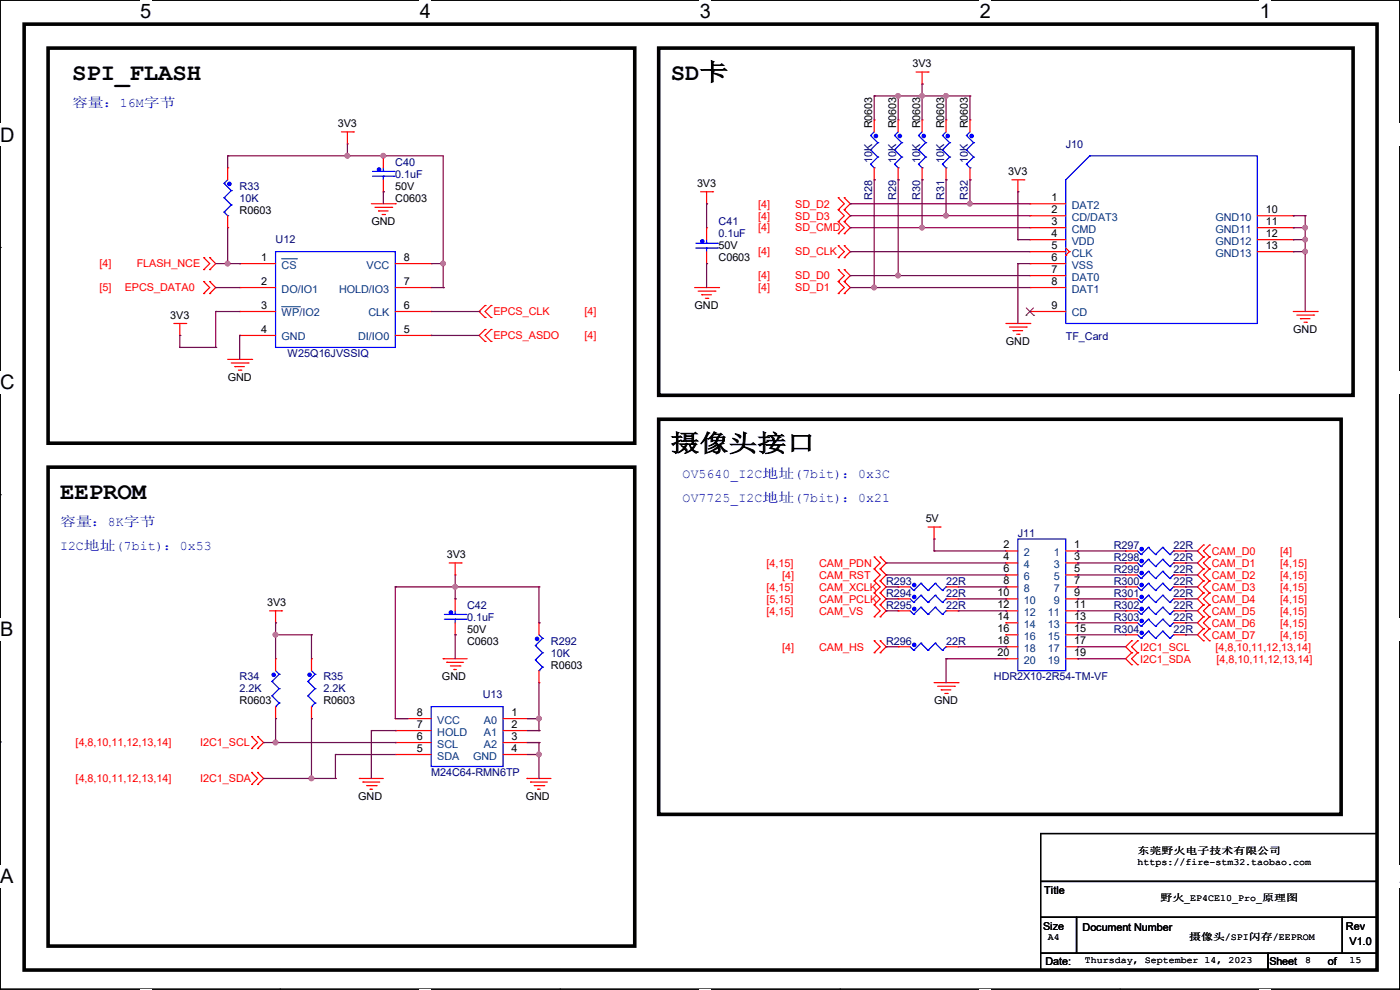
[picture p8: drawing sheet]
<svg xmlns="http://www.w3.org/2000/svg" width="297mm" height="210mm" viewBox="0 0 297 210" stroke-linecap="round" stroke-linejoin="round" font-family="sans-serif">
<path d="M0 0h297v209.8h-297z" fill="none" stroke="#000" stroke-width=".25"/>
<g fill="#fff">
<path d="M29.7 0h2.4v4.8h-2.4z"/>
<path d="M29.7 209.8h2.4v.2h-2.4z"/>
</g>
<path d="M59.4 0h.1M59.4 209.8h.1" fill="none" stroke="#000" stroke-width=".25"/>
<g fill="#fff">
<path d="M89.1 0h2.3v4.8h-2.3z"/>
<path d="M89.1 209.8h2.3v.2h-2.3z"/>
</g>
<path d="M118.8 0h.1M118.8 209.8h.1" fill="none" stroke="#000" stroke-width=".25"/>
<g fill="#fff">
<path d="M148.5 0h2.3v4.8h-2.3z"/>
<path d="M148.5 209.8h2.3v.2h-2.3z"/>
</g>
<path d="M178.2 0h.1M178.2 209.8h.1" fill="none" stroke="#000" stroke-width=".25"/>
<g fill="#fff">
<path d="M207.9 0h2.3v4.8h-2.3z"/>
<path d="M207.9 209.8h2.3v.2h-2.3z"/>
</g>
<path d="M237.6 0h.1M237.6 209.8h.1" fill="none" stroke="#000" stroke-width=".25"/>
<g fill="#fff">
<path d="M267.3 0h2.3v4.8h-2.3z"/>
<path d="M267.3 209.8h2.3v.2h-2.3z"/>
<path d="M0 26.2h3.1v4.8h-3.1z"/>
<path d="M297 26.2v4.8z"/>
<path d="M0 78.7h3.1v4.7h-3.1z"/>
<path d="M297 78.7v4.7z"/>
</g>
<path d="M0 52.5h.1M297 52.5h.1" fill="none" stroke="#000" stroke-width=".25"/>
<g fill="#fff">
<path d="M0 131.1h2.9v4.8h-2.9z"/>
<path d="M297 131.1v4.8z"/>
</g>
<path d="M0 104.9h.1M297 104.9h.1" fill="none" stroke="#000" stroke-width=".25"/>
<g fill="#fff">
<path d="M0 183.6h2.9v4.7h-2.9z"/>
<path d="M296.9 183.6h.1v4.7h-.1z"/>
</g>
<path d="M0 157.4h.1M297 157.4h.1M220.8 176.8h71.3v10.2h-71.3zM220.8 187h71.3v7.6h-71.3zM220.8 194.6h7.6v7.6h-7.6zM228.4 194.6h56.4v7.6h-56.4zM284.8 194.6h7.3v7.6h-7.3zM220.8 202.2h48.2v3.6h-48.2zM269 202.2h23.1v3.6h-23.1z" fill="none" stroke="#000" stroke-width=".25"/>
<path d="M5.1 5.1h287v200.7h-287zM10.2 10.2h124.5v83.8h-124.5zM139.7 10.2h147.4v73.7h-147.4zM10.2 99.1h124.5v101.6h-124.5zM139.7 88.9h144.8v83.9h-144.8z" fill="none" stroke="#000" stroke-width=".76"/>
<g fill="none" stroke="#f00" stroke-width=".25">
<path d="M194.4 15.3h2.5M195.6 17.8h.1M195.6 15.3v2.5M196.9 15.3h.1M48.3 35.6h.1M48.3 35.6v2.5M72.4 28h2.6M73.7 30.5h.1M73.7 28v2.5M75 28h.1M81.3 33.1h.1M81.3 33.1v2.5"/>
<path d="M81.3 38.1v2.6M185.5 25.4h.1M185.5 38.1h.1M185.5 25.4v2.6M185.5 35.6v2.5M190.5 25.4h.1M190.5 38.1h.1M190.5 25.4v2.6M190.5 35.6v2.5M195.6 25.4h.1M195.6 38.1h.1M195.6 25.4v2.6"/>
<path d="M195.6 35.6v2.5M200.7 25.4h.1M200.7 38.1h.1M200.7 25.4v2.6M200.7 35.6v2.5M205.8 25.4h.1M205.8 38.1h.1M205.8 25.4v2.6M205.8 35.6v2.5M214.7 38.1h2.5M215.9 38.1v2.6M217.2 38.1h.1"/>
<path d="M43.2 59.7h.1M43.2 57.2h.1M43.2 54.7h.1M43.2 59.7l1.3 1.3-1.3 1.3M43.2 54.7l1.3 1.2-1.3 1.3M44.5 59.7h.1M44.5 54.7h.1M44.5 57.2h.1M44.5 59.7l1.3 1.3-1.3 1.3M44.5 54.7l1.3 1.2-1.3 1.3M48.3 48.3h.1M48.3 45.8v2.5"/>
<path d="M50.8 55.9h.1M50.8 55.9h7.7M78.8 43.2h5.1M79.5 44h3.6M80.3 44.7h.1M80.3 44.7h2M81.1 45.5h.5M81.3 40.7h.1M81.6 45.5h.1M83.1 44h.1M83.9 43.2h.1M83.9 55.9h7.6"/>
<path d="M91.5 55.9h.1M148.6 40.7h2.6M149.9 43.2h.1M149.9 48.3h.1M149.9 55.9h.1M149.9 40.7v2.5M149.9 48.3v2.5M149.9 53.4v2.5M151.2 40.7h.1M177.8 44.5h.1M177.8 42h.1M177.8 47h.1"/>
<path d="M177.8 49.6h.1M177.8 54.7h.1M177.8 52.1h.1M177.8 59.7h.1M177.8 57.2h.1M177.8 42l1.3 1.2-1.3 1.3M177.8 44.5l1.3 1.3-1.3 1.2M177.8 47l1.3 1.3-1.3 1.3M177.8 52.1l1.3 1.3-1.3 1.3M177.8 57.2l1.3 1.3-1.3 1.2M177.8 59.7l1.3 1.3-1.3 1.3M179.1 42h.1"/>
<path d="M179.1 44.5h.1M179.1 47h.1M179.1 49.6h.1M179.1 52.1h.1M179.1 54.7h.1M179.1 57.2h.1M179.1 59.7h.1M179.1 42l1.3 1.2-1.3 1.3M179.1 44.5l1.3 1.3-1.3 1.2M179.1 47l1.3 1.3-1.3 1.3M179.1 52.1l1.3 1.3-1.3 1.3M179.1 57.2l1.3 1.3-1.3 1.2"/>
<path d="M179.1 59.7l1.3 1.3-1.3 1.3M215.9 40.7h.1M218.5 43.2h.1M218.5 45.8h.1M218.5 48.3h.1M218.5 50.8h.1M218.5 53.4h.1M218.5 55.9h.1M218.5 58.5h.1M218.5 43.2h7.6M218.5 45.8h7.6M218.5 48.3h7.6"/>
<path d="M218.5 50.8h7.6M218.5 53.4h7.6M218.5 55.9h7.6M218.5 58.5h7.6M226.1 54.1h.1M226.1 52.6l.8 .8M226.9 53.4h.1M226.9 53.4l-.8 .7M266.7 45.8h7.7M266.7 48.3h7.7M266.7 50.8h7.7M266.7 53.4h7.7"/>
<path d="M274.4 50.8h.1M274.4 48.3h.1M274.4 45.8h.1M274.4 53.4h.1M36.9 68.6h2.5M38.1 71.2h.1M38.1 68.6v2.6M39.4 68.6h.1M43.2 62.3h.1M44.5 62.3h.1M48.3 76.2h5.1M49.1 77h3.5"/>
<path d="M49.8 77.8h.1M49.8 77.8h2.1M50.6 78.5h.5M50.8 61h.1M50.8 66.1h.1M50.8 71.2h.1M50.8 61h7.7M50.8 66.1h7.7M50.8 71.2h7.7M51.1 78.5h.1M52.6 77h.1M53.4 76.2h.1"/>
<path d="M83.9 61h7.6M83.9 66.1h7.6M83.9 71.2h7.6M91.5 71.2h.1M91.5 66.1h.1M91.5 61h.1M102.9 69.9h.1M102.9 72.4h.1M102.9 64.8h.1M102.9 67.4h.1M102.9 69.9l-1.3 1.3 1.3 1.2M102.9 64.8l-1.3 1.3 1.3 1.3"/>
<path d="M104.2 72.4h.1M104.2 69.9h.1M104.2 67.4h.1M104.2 64.8h.1M104.2 69.9l-1.3 1.3 1.3 1.2M104.2 64.8l-1.3 1.3 1.3 1.3M147.4 61h5M148.1 61.8h3.6M148.9 62.5h.1M148.9 62.5h2M149.6 63.3h.6M150.2 63.3h.1"/>
<path d="M151.7 61.8h.1M152.4 61h.1M177.8 62.3h.1M179.1 62.3h.1M213.4 68.6h5.1M214.2 69.4h3.5M214.9 70.1h.1M214.9 70.1h2.1M215.7 70.9h.5M216.2 70.9h.1M217.7 69.4h.1M218.5 68.6h.1"/>
<path d="M218.5 61h.1M218.5 66.1h.1M218.5 61h7.6M218.5 66.1h7.6M274.4 66.1h5M275.1 66.8h3.6M275.9 67.6h.1M275.9 67.6h2M276.6 68.4h.6M277.2 68.4h.1M278.7 66.8h.1M279.4 66.1h.1"/>
<path d="M95.3 119.4h2.5M96.6 119.4v2.6M97.8 119.4h.1M185.5 118.2h.1M185.5 118.2l1.2 1.2-1.2 1.3M186.7 118.2h.1M186.7 118.2l1.3 1.2-1.3 1.3M196.9 111.8h2.5M198.2 114.3h.1M198.2 111.8v2.5M199.4 111.8h.1M213.4 116.9h.1"/>
<path d="M213.4 119.4h.1M213.4 119.4h2.5M213.4 116.9h2.5M226.1 119.4h2.5M226.1 116.9h2.5M228.6 116.9h.1M228.6 119.4h.1M238.8 119.4h.1M238.8 116.9h.1M238.8 119.4h2.5M238.8 116.9h2.5M249 119.4h2.5"/>
<path d="M249 116.9h2.5M251.5 119.4h.1M251.5 116.9h.1M255.3 118.2h.1M255.3 115.6h.1M255.3 118.2l-1.3 1.2 1.3 1.3M255.3 115.6l-1.3 1.3 1.3 1.3M256.6 118.2h.1M256.6 115.6h.1M256.6 118.2l-1.3 1.2 1.3 1.3M256.6 115.6l-1.3 1.3 1.3 1.3M57.2 129.6h2.5"/>
<path d="M58.5 132.1h.1M58.5 139.7h.1M58.5 129.6v2.5M58.5 139.7v2.6M59.7 129.6h.1M66.1 139.7h.1M66.1 139.7v2.6M94 139.7h.1M94 139.7h5.1M96.6 122h.1M96.6 127h.1M96.6 134.7h.1"/>
<path d="M96.6 127v2.6M96.6 132.1v2.6M114.3 132.1h.1M114.3 132.1v2.6M185.5 120.7h.1M185.5 123.2h.1M185.5 128.3h.1M185.5 125.8h.1M185.5 138.5h.1M185.5 135.9h.1M185.5 130.9h.1M185.5 120.7l1.2 1.3-1.2 1.2"/>
<path d="M185.5 125.8l1.2 1.2-1.2 1.3M185.5 123.2l1.2 1.3-1.2 1.3M185.5 135.9l1.2 1.3-1.2 1.3M185.5 128.3l1.2 1.3-1.2 1.3M186.7 120.7h.1M186.7 123.2h.1M186.7 125.8h.1M186.7 128.3h.1M186.7 135.9h.1M186.7 138.5h.1M186.7 130.9h.1M186.7 120.7l1.3 1.3-1.3 1.2"/>
<path d="M186.7 125.8l1.3 1.2-1.3 1.3M186.7 123.2l1.3 1.3-1.3 1.3M186.7 135.9l1.3 1.3-1.3 1.3M186.7 128.3l1.3 1.3-1.3 1.3M190.5 127h.1M190.5 129.6h.1M190.5 137.2h.1M190.5 124.5h.1M190.5 129.6h2.6M190.5 127h2.6M190.5 137.2h2.6M190.5 124.5h2.6"/>
<path d="M200.7 129.6h2.5M200.7 127h2.5M200.7 137.2h2.5M200.7 124.5h2.5M203.2 127h.1M203.2 129.6h.1M203.2 137.2h.1M203.2 124.5h.1M213.4 122h.1M213.4 124.5h.1M213.4 127h.1M213.4 129.6h.1"/>
<path d="M213.4 132.1h.1M213.4 134.7h.1M213.4 137.2h.1M213.4 139.7h.1M213.4 129.6h2.5M213.4 139.7h2.5M213.4 127h2.5M213.4 132.1h2.5M213.4 134.7h2.5M213.4 137.2h2.5M213.4 122h2.5M213.4 124.5h2.5"/>
<path d="M226.1 129.6h2.5M226.1 139.7h2.5M226.1 127h2.5M226.1 132.1h2.5M226.1 134.7h2.5M226.1 137.2h2.5M226.1 122h2.5M226.1 124.5h2.5M228.6 122h.1M228.6 124.5h.1M228.6 127h.1M228.6 129.6h.1"/>
<path d="M228.6 132.1h.1M228.6 134.7h.1M228.6 137.2h.1M228.6 139.7h.1M238.8 129.6h.1M238.8 132.1h.1M238.8 134.7h.1M238.8 122h.1M238.8 124.5h.1M238.8 127h.1M238.8 129.6h2.5M238.8 127h2.5"/>
<path d="M238.8 132.1h2.5M238.8 134.7h2.5M238.8 122h2.5M238.8 124.5h2.5M240.1 135.9h.1M240.1 138.5h.1M240.1 135.9l-1.3 1.3 1.3 1.3M240.1 138.5l-1.3 1.2 1.3 1.3M241.3 138.5h.1M241.3 135.9h.1M241.3 135.9l-1.2 1.3 1.2 1.3M241.3 138.5l-1.2 1.2 1.2 1.3"/>
<path d="M249 129.6h2.5M249 127h2.5M249 132.1h2.5M249 134.7h2.5M249 122h2.5M249 124.5h2.5M251.5 129.6h.1M251.5 132.1h.1M251.5 134.7h.1M251.5 122h.1M251.5 124.5h.1M251.5 127h.1"/>
<path d="M255.3 120.7h.1M255.3 123.2h.1M255.3 125.8h.1M255.3 128.3h.1M255.3 130.9h.1M255.3 133.4h.1M255.3 135.9h.1M255.3 120.7l-1.3 1.3 1.3 1.2M255.3 123.2l-1.3 1.3 1.3 1.3M255.3 128.3l-1.3 1.3 1.3 1.3M255.3 133.4l-1.3 1.3 1.3 1.2M255.3 130.9l-1.3 1.2 1.3 1.3"/>
<path d="M255.3 125.8l-1.3 1.2 1.3 1.3M256.6 120.7h.1M256.6 125.8h.1M256.6 123.2h.1M256.6 130.9h.1M256.6 128.3h.1M256.6 135.9h.1M256.6 133.4h.1M256.6 120.7l-1.3 1.3 1.3 1.2M256.6 123.2l-1.3 1.3 1.3 1.3M256.6 128.3l-1.3 1.3 1.3 1.3M256.6 133.4l-1.3 1.3 1.3 1.2"/>
<path d="M256.6 130.9l-1.3 1.2 1.3 1.3M256.6 125.8l-1.3 1.2 1.3 1.3M53.4 156.3h.1M53.4 158.8h.1M53.4 156.3l1.3 1.2-1.3 1.3M54.7 158.8h.1M54.7 156.3h.1M54.7 156.3l1.2 1.2-1.2 1.3M58.5 152.4h.1M58.5 149.9v2.5M66.1 152.4h.1M66.1 149.9v2.5"/>
<path d="M83.9 157.5h.1M83.9 155h.1M83.9 152.4h.1M83.9 152.4h7.6M83.9 155h7.6M83.9 157.5h7.6M94.8 140.5h.1M94.8 140.5h3.5M95.5 141.3h2.1M96.3 142h.1M96.3 142h.5M97.6 141.3h.1"/>
<path d="M106.7 152.4h7.6M106.7 155h7.6M106.7 157.5h7.6M114.3 152.4h.1M114.3 155h.1M114.3 157.5h.1M114.3 144.8h.1M114.3 142.3v2.5M198.2 144.8h5M198.9 145.6h3.6M199.7 146.3h.1M199.7 146.3h2"/>
<path d="M200.4 147.1h.6M201 147.1h.1M202.5 145.6h.1M203.2 144.8h.1M240.1 141h.1M241.3 141h.1M53.4 163.9h.1M53.4 166.4h.1M53.4 163.9l1.3 1.2-1.3 1.3M54.7 166.4h.1M54.7 163.9h.1M54.7 163.9l1.2 1.2-1.2 1.3"/>
<path d="M76.2 165.1h.1M76.2 165.1h5.1M77 165.9h.1M77 165.9h3.6M77.8 166.7h2M78.5 167.4h.1M78.5 167.4h.5M79.8 166.7h.1M83.9 160.1h.1M83.9 160.1h7.6M106.7 160.1h7.6M111.8 165.1h.1"/>
<path d="M111.8 165.1h5.1M112.6 165.9h.1M112.6 165.9h3.5M113.3 166.7h2.1M114.1 167.4h.1M114.1 167.4h.5M114.3 160.1h.1M115.4 166.7h.1"/>
</g>
<g fill="none" stroke="#00f" stroke-width=".25">
<path d="M47.5 38.9h.1M47.5 38.9l1.6 1.5M48.3 38.1l-.8 .8M79 37.4h4.6M79 36.4h4.6M81.3 37.4h.1M81.3 36.4h.1M81.3 35.6v.8M81.3 37.4v.7M83.6 37.4h.1M83.6 36.4h.1M184.7 28.7h.1"/>
<path d="M184.7 31.8h.1M184.7 34.8h.1M184.7 28.7l1.5 1.6M184.7 31.8l1.5 1.5M184.7 34.8l.8 .8M185.5 35.6h.1M185.5 28l-.8 .7M186.2 30.3h.1M186.2 33.3h.1M186.2 30.3l-1.5 1.5M186.2 33.3l-1.5 1.5M189.8 28.7h.1"/>
<path d="M189.8 31.8h.1M189.8 34.8h.1M189.8 28.7l1.5 1.6M189.8 31.8l1.5 1.5M189.8 34.8l.7 .8M190.5 35.6h.1M190.5 28l-.7 .7M191.3 30.3h.1M191.3 33.3h.1M191.3 30.3l-1.5 1.5M191.3 33.3l-1.5 1.5M194.9 28.7h.1"/>
<path d="M194.9 31.8h.1M194.9 34.8h.1M194.9 28.7l1.5 1.6M194.9 31.8l1.5 1.5M194.9 34.8l.7 .8M195.6 35.6h.1M195.6 28l-.7 .7M196.4 30.3h.1M196.4 33.3h.1M196.4 30.3l-1.5 1.5M196.4 33.3l-1.5 1.5M199.9 28.7h.1"/>
<path d="M199.9 31.8h.1M199.9 34.8h.1M199.9 28.7l1.6 1.6M199.9 31.8l1.6 1.5M199.9 34.8l.8 .8M200.7 35.6h.1M200.7 28l-.8 .7M201.5 30.3h.1M201.5 33.3h.1M201.5 30.3l-1.6 1.5M201.5 33.3l-1.6 1.5M205 28.7h.1"/>
<path d="M205 31.8h.1M205 34.8h.1M205 28.7l1.5 1.6M205 31.8l1.5 1.5M205 34.8l.8 .8M205.8 35.6h.1M205.8 28l-.8 .7M206.5 30.3h.1M206.5 33.3h.1M206.5 30.3l-1.5 1.5M206.5 33.3l-1.5 1.5M226.1 38.1l5.1-5h35.5v35.5h-40.6z"/>
<path d="M231.2 33.1h.1M47.5 42h.1M47.5 45h.1M47.5 42l1.6 1.5M47.5 45l.8 .8M48.3 45.8h.1M49.1 40.4h.1M49.1 43.5h.1M49.1 40.4l-1.6 1.6M49.1 43.5l-1.6 1.5M58.5 53.4h25.4v20.3h-25.4zM147.6 52.6h4.6"/>
<path d="M147.6 51.6h4.6M149.9 52.6h.1M149.9 51.6h.1M149.9 50.8v.8M149.9 52.6v.8M152.2 52.6h.1M152.2 51.6h.1M215.9 114.3h10.2v28h-10.2zM241.3 119.4l.8 .8M241.3 116.9l.8 .7M242.1 117.6h.1M243.6 118.7h.1"/>
<path d="M243.6 116.1h.1M243.6 118.7l-1.5 1.5M243.6 118.7l1.6 1.5M243.6 116.1l-1.5 1.5M243.6 116.1l1.6 1.5M245.2 117.6h.1M246.7 118.7h.1M246.7 116.1h.1M246.7 118.7l-1.5 1.5M246.7 118.7l1.5 1.5M246.7 116.1l-1.5 1.5M246.7 116.1l1.5 1.5"/>
<path d="M248.2 117.6h.1M249 119.4h.1M249 116.9h.1M249 119.4l-.8 .8M249 116.9l-.8 .7M94.3 131.4h4.5M94.3 130.3h4.5M96.6 131.4h.1M96.6 130.3h.1M96.6 129.6v.7M96.6 131.4v.7M98.8 131.4h.1"/>
<path d="M98.8 130.3h.1M113.6 136.9h.1M113.6 140h.1M113.6 136.9l1.5 1.6M113.6 140l1.5 1.5M114.3 134.7l.8 .7M115.1 135.4h.1M115.1 138.5h.1M115.1 135.4l-1.5 1.5M115.1 138.5l-1.5 1.5M193.1 127l.7 .8M193.1 129.6l.7 .7"/>
<path d="M193.1 137.2l.7 .8M193.1 124.5l.7 .8M193.8 127.8h.1M193.8 130.3h.1M193.8 138h.1M193.8 125.3h.1M195.4 126.3h.1M195.4 128.8h.1M195.4 136.4h.1M195.4 123.7h.1M195.4 126.3l-1.6 1.5M195.4 126.3l1.5 1.5"/>
<path d="M195.4 128.8l-1.6 1.5M195.4 128.8l1.5 1.5M195.4 136.4l-1.6 1.6M195.4 136.4l1.5 1.6M195.4 123.7l-1.6 1.6M195.4 123.7l1.5 1.6M196.9 127.8h.1M196.9 130.3h.1M196.9 138h.1M196.9 125.3h.1M198.4 126.3h.1M198.4 128.8h.1"/>
<path d="M198.4 136.4h.1M198.4 123.7h.1M198.4 126.3l-1.5 1.5M198.4 126.3l1.5 1.5M198.4 128.8l-1.5 1.5M198.4 128.8l1.5 1.5M198.4 136.4l-1.5 1.6M198.4 136.4l1.5 1.6M198.4 123.7l-1.5 1.6M198.4 123.7l1.5 1.6M199.9 127.8h.1M199.9 130.3h.1"/>
<path d="M199.9 138h.1M199.9 125.3h.1M200.7 127h.1M200.7 129.6h.1M200.7 137.2h.1M200.7 124.5h.1M200.7 127l-.8 .8M200.7 129.6l-.8 .7M200.7 137.2l-.8 .8M200.7 124.5l-.8 .8M241.3 129.6l.8 .7M241.3 132.1l.8 .8"/>
<path d="M241.3 134.7l.8 .7M241.3 122l.8 .7M241.3 124.5l.8 .8M241.3 127l.8 .8M242.1 130.3h.1M242.1 120.2h.1M242.1 132.9h.1M242.1 135.4h.1M242.1 122.7h.1M242.1 125.3h.1M242.1 127.8h.1M243.6 128.8h.1"/>
<path d="M243.6 131.4h.1M243.6 133.9h.1M243.6 121.2h.1M243.6 123.7h.1M243.6 126.3h.1M243.6 128.8l-1.5 1.5M243.6 128.8l1.6 1.5M243.6 131.4l-1.5 1.5M243.6 131.4l1.6 1.5M243.6 133.9l-1.5 1.5M243.6 133.9l1.6 1.5M243.6 121.2l-1.5 1.5"/>
<path d="M243.6 121.2l1.6 1.5M243.6 123.7l-1.5 1.6M243.6 123.7l1.6 1.6M243.6 126.3l-1.5 1.5M243.6 126.3l1.6 1.5M245.2 130.3h.1M245.2 120.2h.1M245.2 132.9h.1M245.2 135.4h.1M245.2 122.7h.1M245.2 125.3h.1M245.2 127.8h.1"/>
<path d="M246.7 128.8h.1M246.7 131.4h.1M246.7 133.9h.1M246.7 121.2h.1M246.7 123.7h.1M246.7 126.3h.1M246.7 128.8l-1.5 1.5M246.7 128.8l1.5 1.5M246.7 131.4l-1.5 1.5M246.7 131.4l1.5 1.5M246.7 133.9l-1.5 1.5M246.7 133.9l1.5 1.5"/>
<path d="M246.7 121.2l-1.5 1.5M246.7 121.2l1.5 1.5M246.7 123.7l-1.5 1.6M246.7 123.7l1.5 1.6M246.7 126.3l-1.5 1.5M246.7 126.3l1.5 1.5M248.2 130.3h.1M248.2 120.2h.1M248.2 132.9h.1M248.2 135.4h.1M248.2 122.7h.1M248.2 125.3h.1"/>
<path d="M248.2 127.8h.1M249 129.6h.1M249 132.1h.1M249 134.7h.1M249 122h.1M249 124.5h.1M249 127h.1M249 129.6l-.8 .7M249 132.1l-.8 .8M249 134.7l-.8 .7M249 122l-.8 .7M249 124.5l-.8 .8"/>
<path d="M249 127l-.8 .8M57.7 144.6h.1M57.7 147.6h.1M57.7 144.6l1.5 1.5M57.7 147.6l1.5 1.5M58.5 149.9h.1M58.5 142.3l.7 .7M59.2 143h.1M59.2 146.1h.1M59.2 149.1h.1M59.2 143l-1.5 1.6M59.2 146.1l-1.5 1.5"/>
<path d="M59.2 149.1l-.7 .8M65.3 144.6h.1M65.3 147.6h.1M65.3 144.6l1.5 1.5M65.3 147.6l1.5 1.5M66.1 149.9h.1M66.1 142.3l.7 .7M66.8 143h.1M66.8 146.1h.1M66.8 149.1h.1M66.8 143l-1.5 1.6M66.8 146.1l-1.5 1.5"/>
<path d="M66.8 149.1l-.7 .8M91.5 149.9h15.2v12.7h-15.2zM114.3 142.3h.1M115.1 141.5h.1M115.1 141.5l-.8 .8"/>
</g>
<g fill="#00f" stroke="#00f" stroke-width=".25">
<circle cx="65.7" cy="143.2" r=".36"/>
<circle cx="193.9" cy="126.6" r=".36"/>
<circle cx="206.1" cy="28.9" r=".36"/>
<circle cx="242.2" cy="129.2" r=".36"/>
<circle cx="242.2" cy="119" r=".36"/>
<circle cx="193.9" cy="129.2" r=".36"/>
<circle cx="242.2" cy="131.7" r=".36"/>
<circle cx="80.4" cy="36" r=".36"/>
<circle cx="95.7" cy="129.9" r=".36"/>
<circle cx="242.2" cy="134.3" r=".36"/>
<circle cx="193.9" cy="136.8" r=".36"/>
<circle cx="242.2" cy="121.6" r=".36"/>
<circle cx="193.9" cy="124.1" r=".36"/>
<circle cx="242.2" cy="124.1" r=".36"/>
<circle cx="190.9" cy="28.9" r=".36"/>
<circle cx="113.9" cy="135.5" r=".36"/>
<circle cx="48.7" cy="39" r=".36"/>
<circle cx="185.8" cy="28.9" r=".36"/>
<circle cx="196" cy="28.9" r=".36"/>
<circle cx="58.1" cy="143.2" r=".36"/>
<circle cx="242.2" cy="116.5" r=".36"/>
<circle cx="201.1" cy="28.9" r=".36"/>
<circle cx="242.2" cy="126.6" r=".36"/>
<circle cx="149" cy="51.2" r=".36"/>
</g>
<path d="M217.7 66.9h.1M217.7 65.3l1.6 1.6M219.2 65.3l-1.5 1.6M219.3 66.9h.1" fill="none" stroke="#804000" stroke-width=".21"/>
<path d="M59.7 54.9h3.2M62.9 54.9h.1M59.7 65.1h3.8M63.5 65.1h.1" fill="none" stroke="#004080" stroke-width=".21"/>
<g fill="none" stroke="#800040" stroke-width=".25">
<path d="M195.6 17.8h.1M195.6 17.8v7.6M48.3 33.1h.1M48.3 33.1h45.7v27.9M48.3 33.1v2.5M73.7 33.1h.1M73.7 30.5v2.6M81.3 33.1h.1M185.5 20.4h.1M185.5 38.1h.1M185.5 20.4h20.3M185.5 20.4v5"/>
<path d="M185.5 38.1v22.9M190.5 20.4h.1M190.5 38.1h.1M190.5 20.4v5M190.5 38.1v20.4M195.6 20.4h.1M195.6 38.1h.1M195.6 38.1v10.2M200.7 20.4h.1M200.7 38.1h.1M200.7 20.4v5M200.7 38.1v7.7"/>
<path d="M205.8 20.4h.1M205.8 38.1h.1M205.8 20.4v5M205.8 38.1v5.1M45.8 55.9h5M48.3 55.9h.1M48.3 48.3v7.6M50.8 55.9h.1M81.3 40.7h.1M81.3 40.7v2.5M91.5 55.9h2.5M94 55.9h.1"/>
<path d="M149.9 55.9h.1M149.9 43.2h.1M149.9 43.2v5.1M149.9 55.9v5.1M180.4 43.2h.1M180.4 45.8h.1M180.4 48.3h.1M180.4 53.4h.1M180.4 58.5h.1M180.4 43.2h38.1M180.4 45.8h38.1M180.4 48.3h38.1"/>
<path d="M180.4 53.4h38.1M180.4 58.5h38.1M190.5 58.5h.1M195.6 48.3h.1M200.7 45.8h.1M205.8 43.2h.1M215.9 55.9h.1M215.9 50.8h.1M215.9 40.7h.1M215.9 40.7v10.1M215.9 55.9v12.7M215.9 55.9h2.6"/>
<path d="M215.9 50.8h2.6M274.4 53.4h.1M274.4 50.8h.1M274.4 45.8h.1M274.4 48.3h.1M274.4 45.8h2.5M274.4 48.3h2.5M274.4 53.4h2.5M274.4 50.8h2.5M276.9 45.8h.1M276.9 48.3h.1M276.9 50.8h.1"/>
<path d="M276.9 53.4h.1M276.9 45.8v20.3M38.1 73.7h.1M38.1 71.2h.1M38.1 73.7h7.7M38.1 71.2v2.5M45.8 61h.1M45.8 66.1h.1M45.8 73.7h.1M45.8 61h5M45.8 66.1h5M45.8 66.1v7.6"/>
<path d="M50.8 71.2h.1M50.8 71.2v5M91.5 71.2h.1M91.5 61h2.5M91.5 71.2h10.1M91.5 66.1h10.1M94 61h.1M101.6 66.1h.1M180.4 61h.1M180.4 61h38.1M185.5 61h.1M188 119.4h.1"/>
<path d="M188 119.4h25.4M198.2 116.9h.1M198.2 114.3h.1M198.2 116.9h15.2M198.2 114.3v2.6M228.6 116.9h.1M228.6 119.4h.1M228.6 116.9h10.2M228.6 119.4h10.2M251.5 116.9h.1M251.5 119.4h.1M251.5 116.9h2.5"/>
<path d="M251.5 119.4h2.5M58.5 134.7h.1M58.5 132.1h.1M58.5 132.1v7.6M58.5 134.7h7.6M66.1 134.7h.1M66.1 134.7v5M83.9 124.5h.1M83.9 124.5h30.4M83.9 124.5v27.9h2.5M96.6 124.5h.1M96.6 134.7h.1"/>
<path d="M96.6 127h.1M96.6 122v5M96.6 134.7v5M114.3 124.5h.1M114.3 132.1h.1M114.3 124.5v7.6M188 122h.1M188 127h.1M188 137.2h.1M188 129.6h.1M188 137.2h2.5M188 122h25.4"/>
<path d="M188 124.5h2.5M188 127h2.5M188 129.6h2.5M190.5 124.5h.1M200.7 139.7h.1M200.7 139.7h12.7M200.7 139.7v5.1M203.2 137.2h10.2M203.2 124.5h10.2M203.2 127h10.2M203.2 129.6h10.2M213.4 124.5h.1"/>
<path d="M213.4 127h.1M213.4 129.6h.1M213.4 137.2h.1M228.6 137.2h.1M228.6 139.7h.1M228.6 122h.1M228.6 124.5h.1M228.6 127h.1M228.6 129.6h.1M228.6 132.1h.1M228.6 134.7h.1M228.6 139.7h10.2"/>
<path d="M228.6 137.2h10.2M228.6 122h10.2M228.6 134.7h10.2M228.6 124.5h10.2M228.6 127h10.2M228.6 129.6h10.2M228.6 132.1h10.2M251.5 122h.1M251.5 124.5h.1M251.5 127h.1M251.5 129.6h.1M251.5 132.1h.1"/>
<path d="M251.5 134.7h.1M251.5 122h2.5M251.5 134.7h2.5M251.5 124.5h2.5M251.5 127h2.5M251.5 129.6h2.5M251.5 132.1h2.5M55.9 157.5h.1M55.9 157.5h28M58.5 152.4h.1M58.5 152.4v5.1M66.1 152.4h.1"/>
<path d="M66.1 152.4v12.7M78.8 155h.1M78.8 155h5.1M78.8 155v10.1M83.9 157.5h.1M83.9 155h.1M86.4 152.4h.1M111.8 157.5h2.5M111.8 152.4h2.5M111.8 155h2.5M114.3 152.4h.1M114.3 155h.1"/>
<path d="M114.3 157.5h.1M114.3 144.8v10.2M114.3 157.5v7.6M55.9 165.1h.1M55.9 165.1h15.3M66.1 165.1h.1M71.2 165.1h.1M71.2 160.1h.1M71.2 160.1v5M71.2 160.1h12.7M111.8 160.1h2.5M114.3 160.1h.1"/>
<path d="M114.3 165.1h.1"/>
</g>
<g fill="#f0f" stroke="#f0f" stroke-width=".25">
<circle cx="205.8" cy="43.2" r=".49"/>
<circle cx="200.7" cy="45.7" r=".49"/>
<circle cx="195.6" cy="48.3" r=".49"/>
<circle cx="276.9" cy="53.4" r=".49"/>
<circle cx="276.9" cy="50.8" r=".49"/>
<circle cx="276.9" cy="48.3" r=".49"/>
<circle cx="200.7" cy="20.3" r=".49"/>
<circle cx="195.6" cy="20.3" r=".49"/>
<circle cx="190.5" cy="20.3" r=".49"/>
<circle cx="185.4" cy="61" r=".49"/>
<circle cx="190.5" cy="58.4" r=".49"/>
<circle cx="58.4" cy="157.5" r=".49"/>
<circle cx="66.1" cy="165.1" r=".49"/>
<circle cx="58.4" cy="134.6" r=".49"/>
<circle cx="73.7" cy="33" r=".49"/>
<circle cx="81.3" cy="33" r=".49"/>
<circle cx="48.3" cy="55.9" r=".49"/>
<circle cx="114.3" cy="160" r=".49"/>
<circle cx="96.5" cy="124.5" r=".49"/>
<circle cx="114.3" cy="152.4" r=".49"/>
<circle cx="94" cy="55.9" r=".49"/>
</g>
<g font-size="5.1">
<text x="15.3" y="17">SPI_FLASH</text>
<text x="142.3" y="17">SD卡</text>
<text x="142.3" y="95.8">摄像头接口</text>
<text x="12.7" y="105.9">EEPROM</text>
</g>
<g font-size="4.2">
<text x="29.7" y="3.9">5</text>
<text x="89.1" y="3.9">4</text>
<text x="148.5" y="3.9">3</text>
<text x="207.9" y="3.9">2</text>
<text x="267.3" y="3.9">1</text>
<text x="0" y="30.1">D</text>
<text x="0" y="82.5">C</text>
<text x="0" y="135">B</text>
<text x="0" y="187.4">A</text>
<text x="297" y="187.4">A</text>
</g>
<g font-size="2.8" fill="#00f">
<text x="15.3" y="22.6">容量：16M字节</text>
<text x="144.8" y="101.3">OV5640_I2C地址(7bit)：0x3C</text>
<text x="144.8" y="106.4">OV7725_I2C地址(7bit)：0x21</text>
<text x="12.7" y="111.5">容量：8K字节</text>
<text x="12.7" y="116.6">I2C地址(7bit)：0x53</text>
</g>
<g font-size="2.3">
<text x="193.6" y="14.3">3V3</text>
<text x="71.7" y="27">3V3</text>
<text x="185" y="27.2" transform="rotate(-90 185 27.2)">R0603</text>
<text x="190.1" y="27.2" transform="rotate(-90 190.1 27.2)">R0603</text>
<text x="195.2" y="27.2" transform="rotate(-90 195.2 27.2)">R0603</text>
<text x="200.3" y="27.2" transform="rotate(-90 200.3 27.2)">R0603</text>
<text x="205.4" y="27.2" transform="rotate(-90 205.4 27.2)">R0603</text>
<text x="83.9" y="40.2">50V</text>
<text x="147.9" y="39.7">3V3</text>
<text x="213.9" y="37.2">3V3</text>
<text x="50.8" y="45.3">R0603</text>
<text x="78.8" y="47.8">GND</text>
<text x="83.9" y="42.8">C0603</text>
<text x="223.1" y="42.7">1</text>
<text x="223.1" y="45.2">2</text>
<text x="223.1" y="47.8">3</text>
<text x="268.5" y="47.8">11</text>
<text x="268.5" y="45.2">10</text>
<text x="152.4" y="52.9">50V</text>
<text x="223.1" y="50.3">4</text>
<text x="223.1" y="52.8">5</text>
<text x="268.5" y="50.3">12</text>
<text x="268.5" y="52.8">13</text>
<text x="55.4" y="55.4">1</text>
<text x="85.6" y="55.4">8</text>
<text x="152.4" y="55.5">C0603</text>
<text x="223.1" y="55.4">6</text>
<text x="223.1" y="57.9">7</text>
<text x="55.4" y="60.5">2</text>
<text x="55.4" y="65.5">3</text>
<text x="85.6" y="65.5">6</text>
<text x="85.6" y="60.5">7</text>
<text x="147.4" y="65.6">GND</text>
<text x="223.1" y="60.5">8</text>
<text x="223.1" y="65.5">9</text>
<text x="36.1" y="67.6">3V3</text>
<text x="55.4" y="70.6">4</text>
<text x="85.6" y="70.6">5</text>
<text x="274.4" y="70.7">GND</text>
<text x="213.4" y="73.2">GND</text>
<text x="48.3" y="80.9">GND</text>
<text x="196.4" y="110.8">5V</text>
<text x="94.8" y="118.4">3V3</text>
<text x="212.9" y="116.3">2</text>
<text x="212.9" y="118.9">4</text>
<text x="227.9" y="116.3">1</text>
<text x="227.9" y="118.9">3</text>
<text x="212.9" y="121.4">6</text>
<text x="212.9" y="124">8</text>
<text x="227.9" y="121.4">5</text>
<text x="227.9" y="124">7</text>
<text x="56.7" y="128.6">3V3</text>
<text x="211.6" y="126.5">10</text>
<text x="211.6" y="129">12</text>
<text x="211.6" y="131.6">14</text>
<text x="227.9" y="126.5">9</text>
<text x="227.9" y="129">11</text>
<text x="227.9" y="131.6">13</text>
<text x="99.1" y="136.7">C0603</text>
<text x="99.1" y="134.2">50V</text>
<text x="211.6" y="134.1">16</text>
<text x="211.6" y="136.7">18</text>
<text x="227.9" y="134.1">15</text>
<text x="227.9" y="136.7">17</text>
<text x="116.9" y="141.8">R0603</text>
<text x="211.6" y="139.2">20</text>
<text x="227.9" y="139.2">19</text>
<text x="50.8" y="149.4">R0603</text>
<text x="68.6" y="149.4">R0603</text>
<text x="93.8" y="144.4">GND</text>
<text x="198.2" y="149.4">GND</text>
<text x="88.4" y="154.4">7</text>
<text x="88.4" y="151.9">8</text>
<text x="108.5" y="151.9">1</text>
<text x="108.5" y="154.4">2</text>
<text x="88.4" y="159.5">5</text>
<text x="88.4" y="157">6</text>
<text x="108.5" y="157">3</text>
<text x="108.5" y="159.5">4</text>
<text x="76" y="169.8">GND</text>
<text x="111.5" y="169.8">GND</text>
<text x="221.5" y="189.6">Title</text>
<text x="221.3" y="197.2">Size</text>
<text x="229.7" y="197.4">Document Number</text>
<text x="285.5" y="197.2">Rev</text>
<text x="286.3" y="200.5">V1.0</text>
<text x="221.8" y="204.8">Date:</text>
<text x="269.3" y="204.8">Sheet</text>
<text x="281.7" y="204.8">of</text>
</g>
<g font-size="2.3" fill="#000080">
<text x="83.9" y="35.1">C40</text>
<text x="185" y="34.6" transform="rotate(-90 185 34.6)">10K</text>
<text x="190.1" y="34.6" transform="rotate(-90 190.1 34.6)">10K</text>
<text x="195.2" y="34.6" transform="rotate(-90 195.2 34.6)">10K</text>
<text x="200.3" y="34.6" transform="rotate(-90 200.3 34.6)">10K</text>
<text x="205.4" y="34.6" transform="rotate(-90 205.4 34.6)">10K</text>
<text x="226.1" y="31.3">J10</text>
<text x="50.8" y="40.2">R33</text>
<text x="83.9" y="37.7">0.1uF</text>
<text x="50.8" y="42.8">10K</text>
<text x="152.4" y="47.8">C41</text>
<text x="185" y="42.5" transform="rotate(-90 185 42.5)">R28</text>
<text x="190.1" y="42.5" transform="rotate(-90 190.1 42.5)">R29</text>
<text x="195.2" y="42.5" transform="rotate(-90 195.2 42.5)">R30</text>
<text x="200.3" y="42.5" transform="rotate(-90 200.3 42.5)">R31</text>
<text x="205.4" y="42.5" transform="rotate(-90 205.4 42.5)">R32</text>
<text x="58.5" y="51.6">U12</text>
<text x="152.4" y="50.4">0.1uF</text>
<text x="61" y="75.8">W25Q16JVSSIQ</text>
<text x="226.1" y="72.2">TF_Card</text>
<text x="215.9" y="113.9">J11</text>
<text x="236.3" y="119">R298</text>
<text x="236.3" y="116.4">R297</text>
<text x="249" y="119">22R</text>
<text x="249" y="116.4">22R</text>
<text x="188" y="124">R293</text>
<text x="200.7" y="124">22R</text>
<text x="236.3" y="121.5">R299</text>
<text x="236.3" y="124">R300</text>
<text x="249" y="121.5">22R</text>
<text x="249" y="124">22R</text>
<text x="99.1" y="129.1">C42</text>
<text x="99.1" y="131.7">0.1uF</text>
<text x="188" y="126.6">R294</text>
<text x="188" y="129.1">R295</text>
<text x="200.7" y="126.6">22R</text>
<text x="200.7" y="129.1">22R</text>
<text x="236.3" y="129.1">R302</text>
<text x="236.3" y="131.7">R303</text>
<text x="236.3" y="126.6">R301</text>
<text x="249" y="129.1">22R</text>
<text x="249" y="131.7">22R</text>
<text x="249" y="126.6">22R</text>
<text x="116.9" y="136.7">R292</text>
<text x="188" y="136.7">R296</text>
<text x="200.7" y="136.7">22R</text>
<text x="236.3" y="134.2">R304</text>
<text x="249" y="134.2">22R</text>
<text x="116.9" y="139.3">10K</text>
<text x="50.8" y="144.4">R34</text>
<text x="50.8" y="146.9">2.2K</text>
<text x="68.6" y="144.4">R35</text>
<text x="68.6" y="146.9">2.2K</text>
<text x="102.4" y="148.2">U13</text>
<text x="210.9" y="144.4">HDR2X10-2R54-TM-VF</text>
<text x="91.5" y="164.7">M24C64-RMN6TP</text>
</g>
<g font-size="2.3" fill="#f00">
<text x="160.8" y="44">[4]</text>
<text x="160.8" y="46.6">[4]</text>
<text x="168.7" y="44">SD_D2</text>
<text x="168.7" y="46.6">SD_D3</text>
<text x="160.8" y="49.1">[4]</text>
<text x="168.7" y="49.1">SD_CMD</text>
<text x="21.1" y="56.7">[4]</text>
<text x="29" y="56.7">FLASH_NCE</text>
<text x="160.8" y="54.2">[4]</text>
<text x="160.8" y="59.3">[4]</text>
<text x="168.7" y="54.2">SD_CLK</text>
<text x="168.7" y="59.3">SD_D0</text>
<text x="21.1" y="61.8">[5]</text>
<text x="26.5" y="61.8">EPCS_DATA0</text>
<text x="160.8" y="61.8">[4]</text>
<text x="168.7" y="61.8">SD_D1</text>
<text x="104.7" y="72">EPCS_ASDO</text>
<text x="104.7" y="66.9">EPCS_CLK</text>
<text x="124" y="72">[4]</text>
<text x="124" y="66.9">[4]</text>
<text x="257.1" y="117.7">CAM_D0</text>
<text x="271.6" y="117.7">[4]</text>
<text x="162.6" y="120.2">[4,15]</text>
<text x="162.6" y="125.3">[4,15]</text>
<text x="165.9" y="122.8">[4]</text>
<text x="173.8" y="120.2">CAM_PDN</text>
<text x="173.8" y="122.8">CAM_RST</text>
<text x="173.8" y="125.3">CAM_XCLK</text>
<text x="257.1" y="120.2">CAM_D1</text>
<text x="257.1" y="125.3">CAM_D3</text>
<text x="257.1" y="122.8">CAM_D2</text>
<text x="271.6" y="120.2">[4,15]</text>
<text x="271.6" y="125.3">[4,15]</text>
<text x="271.6" y="122.8">[4,15]</text>
<text x="162.6" y="127.8">[5,15]</text>
<text x="162.6" y="130.4">[4,15]</text>
<text x="173.8" y="127.8">CAM_PCLK</text>
<text x="173.8" y="130.4">CAM_VS</text>
<text x="257.1" y="130.4">CAM_D5</text>
<text x="257.1" y="127.8">CAM_D4</text>
<text x="271.6" y="130.4">[4,15]</text>
<text x="271.6" y="127.8">[4,15]</text>
<text x="257.1" y="135.5">CAM_D7</text>
<text x="257.1" y="132.9">CAM_D6</text>
<text x="271.6" y="135.5">[4,15]</text>
<text x="271.6" y="132.9">[4,15]</text>
<text x="165.9" y="138">[4]</text>
<text x="173.8" y="138">CAM_HS</text>
<text x="241.9" y="138">I2C1_SCL</text>
<text x="241.9" y="140.5">I2C1_SDA</text>
<text x="257.9" y="138">[4,8,10,11,12,13,14]</text>
<text x="258.1" y="140.5">[4,8,10,11,12,13,14]</text>
<text x="16" y="158.3">[4,8,10,11,12,13,14]</text>
<text x="42.5" y="158.3">I2C1_SCL</text>
<text x="16" y="165.9">[4,8,10,11,12,13,14]</text>
<text x="42.5" y="165.9">I2C1_SDA</text>
</g>
<g font-size="2.3" fill="#004080">
<text x="227.4" y="44.3">DAT2</text>
<text x="227.4" y="46.8">CD/DAT3</text>
<text x="257.9" y="46.8">GND10</text>
<text x="227.4" y="49.4">CMD</text>
<text x="227.4" y="51.9">VDD</text>
<text x="257.9" y="51.9">GND12</text>
<text x="257.9" y="49.4">GND11</text>
<text x="59.7" y="57">CS</text>
<text x="77.8" y="57">VCC</text>
<text x="227.4" y="54.4">CLK</text>
<text x="227.4" y="57">VSS</text>
<text x="227.4" y="59.5">DAT0</text>
<text x="257.9" y="54.4">GND13</text>
<text x="59.7" y="62.1">DO/IO1</text>
<text x="71.9" y="62.1">HOLD/IO3</text>
<text x="227.4" y="62.1">DAT1</text>
<text x="59.7" y="67.1">WP/IO2</text>
<text x="78.1" y="67.1">CLK</text>
<text x="227.4" y="67.1">CD</text>
<text x="59.7" y="72.2">GND</text>
<text x="76" y="72.2">DI/IO0</text>
<text x="217.2" y="117.9">2</text>
<text x="223.6" y="117.9">1</text>
<text x="217.2" y="120.5">4</text>
<text x="217.2" y="123">6</text>
<text x="217.2" y="125.6">8</text>
<text x="223.6" y="120.5">3</text>
<text x="223.6" y="123">5</text>
<text x="223.6" y="125.6">7</text>
<text x="217.2" y="128.1">10</text>
<text x="217.2" y="130.6">12</text>
<text x="222.3" y="130.6">11</text>
<text x="223.6" y="128.1">9</text>
<text x="217.2" y="133.2">14</text>
<text x="217.2" y="135.7">16</text>
<text x="222.3" y="133.2">13</text>
<text x="222.3" y="135.7">15</text>
<text x="217.2" y="138.3">18</text>
<text x="217.2" y="140.8">20</text>
<text x="222.3" y="138.3">17</text>
<text x="222.3" y="140.8">19</text>
<text x="92.8" y="153.5">VCC</text>
<text x="102.7" y="153.5">A0</text>
<text x="92.8" y="161.1">SDA</text>
<text x="92.8" y="158.6">SCL</text>
<text x="92.8" y="156">HOLD</text>
<text x="100.4" y="161.1">GND</text>
<text x="102.7" y="156">A1</text>
<text x="102.7" y="158.6">A2</text>
</g>
<g font-size="2">
<text x="241.3" y="181.2">东莞野火电子技术有限公司</text>
<text x="241.3" y="183.5">https://fire-stm32.taobao.com</text>
<text x="246.2" y="191.1">野火_EP4CE10_Pro_原理图</text>
<text x="222.3" y="199.5">A4</text>
<text x="252.3" y="199.5">摄像头/SPI闪存/EEPROM</text>
<text x="230.2" y="204.3">Thursday, September 14, 2023</text>
<text x="276.9" y="204.3">8</text>
<text x="286.3" y="204.3">15</text>
</g>
</svg>
